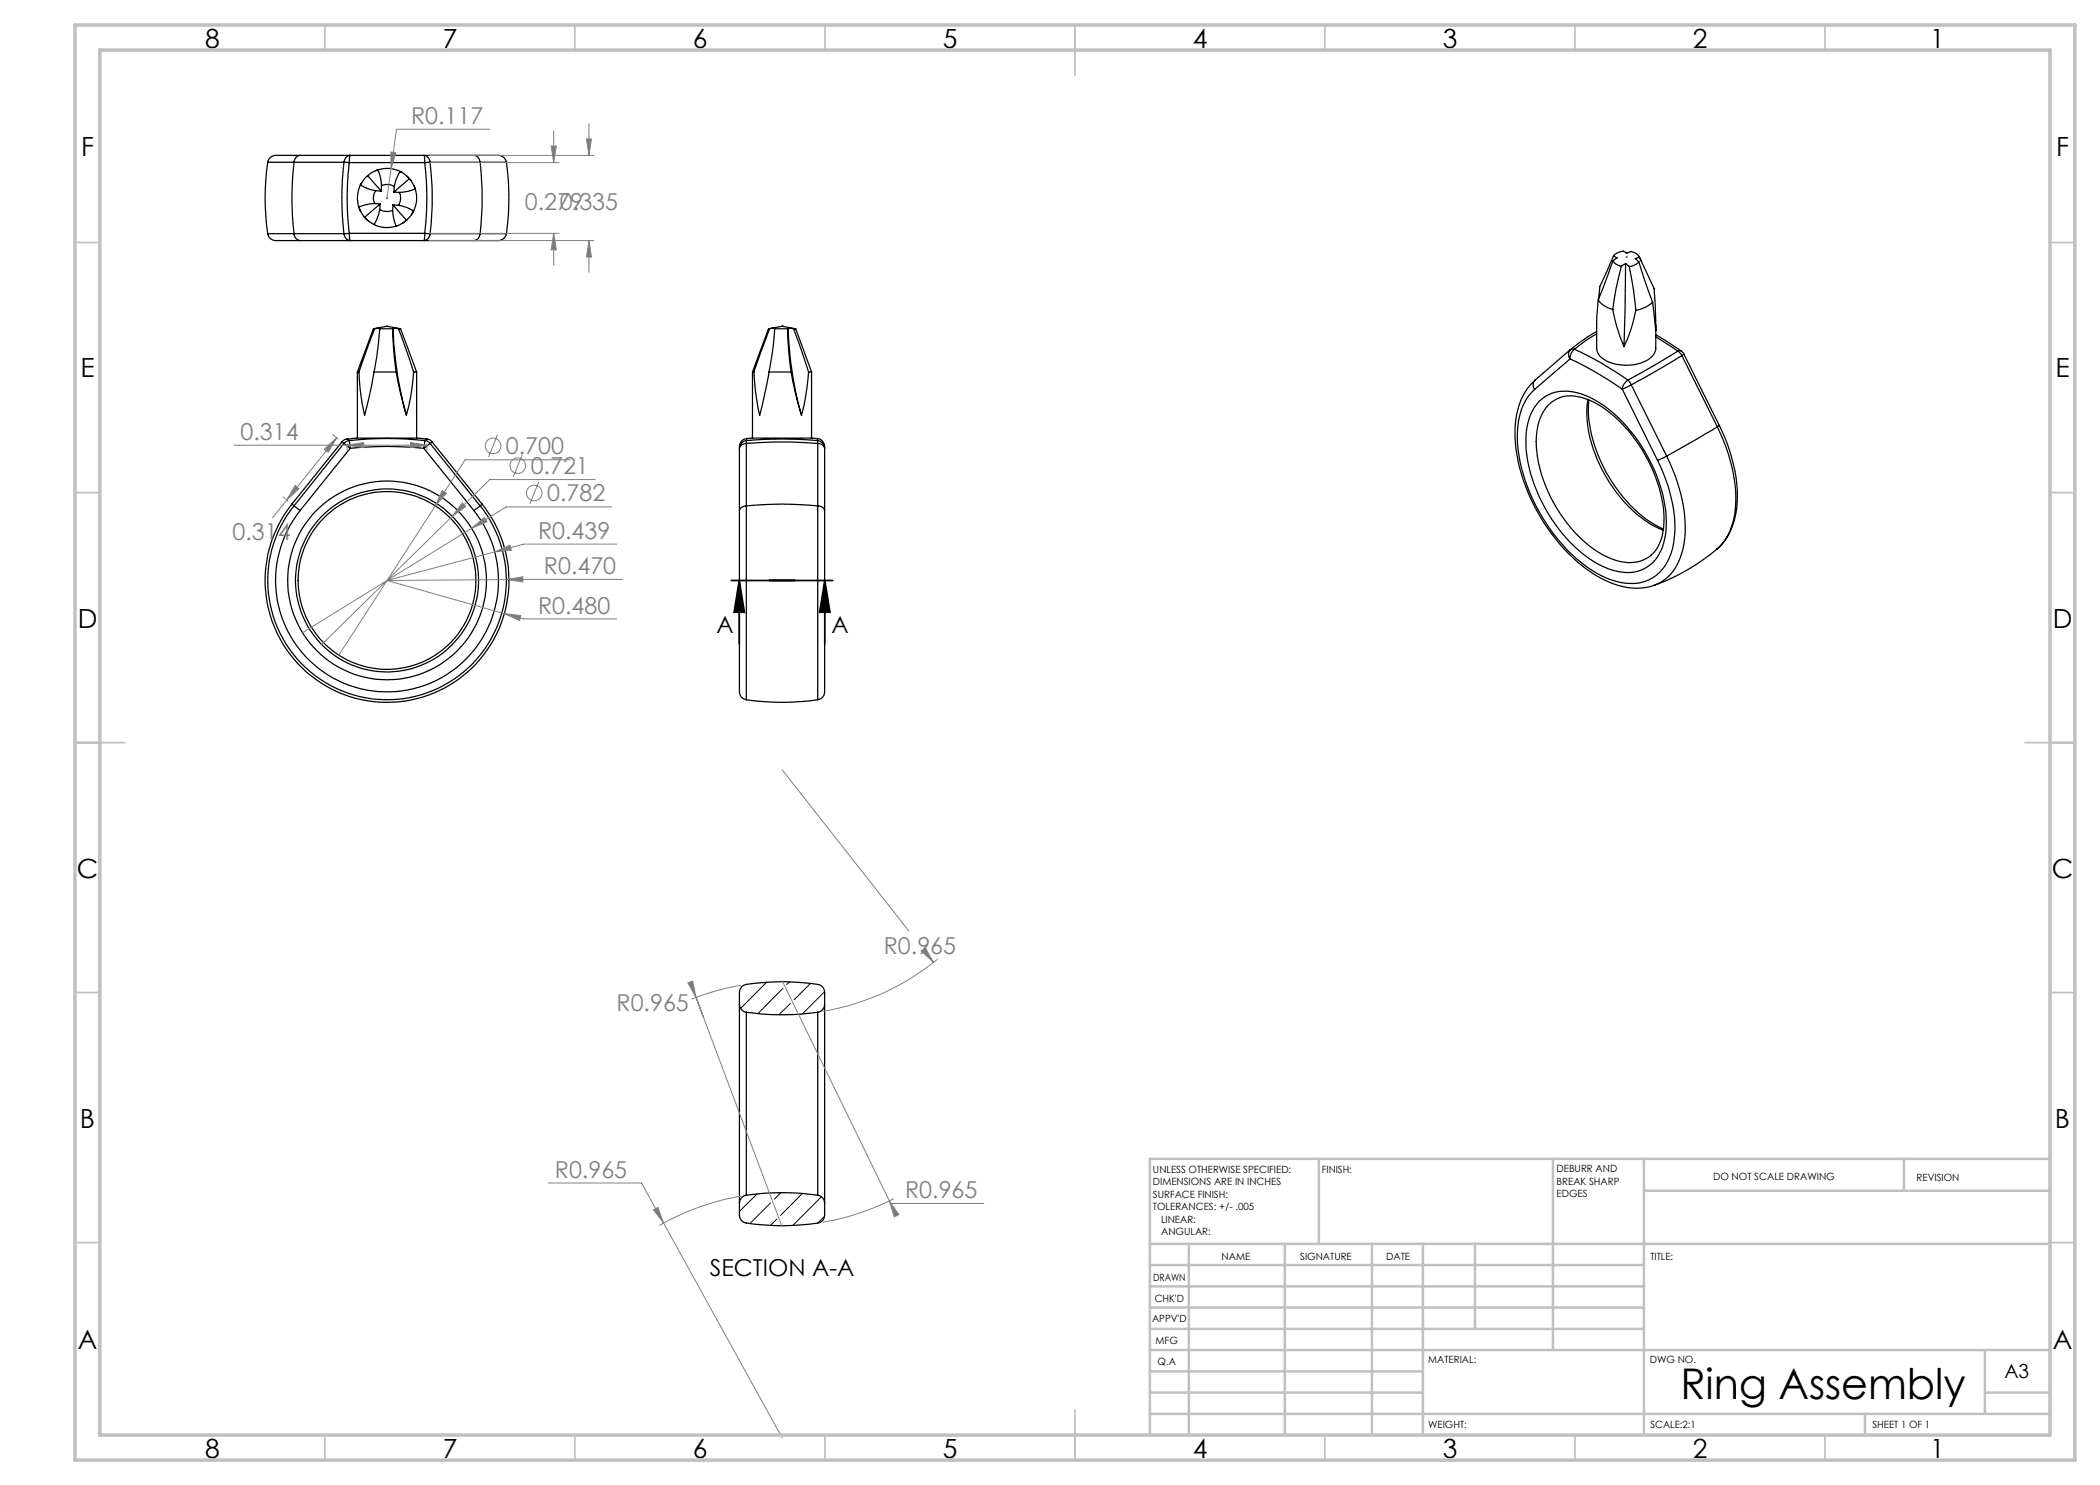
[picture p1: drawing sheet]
<svg xmlns="http://www.w3.org/2000/svg" width="420mm" height="297mm" viewBox="0 0 420 297" stroke-linecap="round" stroke-linejoin="round" font-family="sans-serif">
<g fill="none" stroke="#000" stroke-width=".25">
<path d="M53.6 32.5a48.5 48.5 0 0 0 0 14.2M53.6 32.5h5.2M58.8 32.5a60.5 60.5 0 0 0 0 14.2M58.8 32.5h10M60 31.1h-4.6a1.65 1.65 0 0 0-1.8 1.4M60 31.1a1.41 1.41 0 0 0-1.2 1.4M60 31.1h10M68.8 32.5a60.5 60.5 0 0 0 0 14.2M68.8 32.5h1.1M69.9 32.5a59.3 59.3 0 0 0 0 14.2M69.9 32.5h15M70 31.1h14.8"/>
<path d="M70 31.1l-.1 1.4M70 31.1a1.4 1.4 0 0 0-1.2 1.4M72.1 37l1.9 .9 1.1 .2M72.1 37a6 6 0 0 0-.3 4.4M72.3 36.5l-.2 .5M73.5 35.1l2.7 3.1M73.5 35.1l-.5 .5-.9 1.4M75.1 38.1a2.65 2.65 0 0 0-.2 2.6M75.1 38.1l1.1 .1M75.6 34l-1.4 .6-.7 .5M75.6 34l.5 1.5 .2 1.6M75.6 34a5.8 5.8 0 0 1 4.4 .3"/>
<path d="M75.6 34l-.5 .1M76.3 37.1a2.7 2.7 0 0 1 2.5 .2M76.3 37.1l-.1 1.1M77.4 39.6h.1M78.8 38.4l1.1 .1M78.8 37.3v1.1M79.9 38.5a2.65 2.65 0 0 1-.2 2.6M80 34.3l.9 .6 1 .8M80 34.3l-.9 1.9-.3 1.1M80 34.3l.4 .2M81.4 35.2l.8 .9M81.9 35.7l-3.1 2.7"/>
<path d="M81.9 35.7l.8 1.3 .3 .8M82.8 37.2l.2 .6M83 37.8a8.7 8.7 0 0 1-3.1 .7M83 37.8a5.7 5.7 0 0 1-.3 4.4M84.8 31.1l.1 1.4M84.8 31.1a1.4 1.4 0 0 1 1.2 1.4M84.8 31.1h10M84.9 32.5a59.3 59.3 0 0 1 0 14.2M86 32.5h-1.1M86 32.5a60.5 60.5 0 0 1 0 14.2M86 32.5h10M94.8 31.1h4.6a1.66 1.66 0 0 1 1.9 1.4"/>
<path d="M94.8 31.1a1.4 1.4 0 0 1 1.2 1.4M96 32.5a65.9 65.9 0 0 1 0 14.2M96 32.5h5.3M101.3 32.5a51.9 51.9 0 0 1 0 14.2M53.6 46.7a2.09 2.09 0 0 0 2.6 1.4h3.8M53.6 46.7h5.2M58.8 46.7a1.41 1.41 0 0 0 1.2 1.4M58.8 46.7h10M60 48.1h10M68.8 46.7a1.4 1.4 0 0 0 1.2 1.4M69.9 46.7h15M69.9 46.7h-1.1"/>
<path d="M69.9 46.7l.1 1.4M70 48.1h14.8M71.8 41.4l.3 .8 .8 1.3M71.8 41.4l.3 .9M72.8 43.4l.8 .8M72.9 43.5l1 .8 .9 .6M74.7 44.9h.1M74.8 44.9a5.7 5.7 0 0 0 4.4 .3M74.9 40.7l-1.6 .2-1.5 .5M74.9 40.7l1.1 .1M76 41.9a2.92 2.92 0 0 0 2.5 .2M76 41.9l-.7 2.1-.5 .9"/>
<path d="M76 40.8l-3.1 2.7M76 40.8v1.1M78.5 42.1l.2 1.6 .5 1.5M78.6 41l1.1 .1M78.6 41l-.1 1.1M78.6 41l2.7 3.1M79.4 45.2h-.2M79.7 41.1l1.6 .4 1.4 .7M81.3 44.1l-.7 .5-1.4 .6M81.4 44l-.9 .6M82.7 42.2l-.5 .9-.9 1M82.7 42.2l-.4 .7"/>
<path d="M84.8 48.1h10M84.9 46.7h1.1M84.9 46.7l-.1 1.4M86 46.7a1.4 1.4 0 0 1-1.2 1.4M86 46.7h10M96 46.7a1.4 1.4 0 0 1-1.2 1.4M96 46.7h5.3M101.3 46.7a2.12 2.12 0 0 1-2.6 1.4h-3.9M319.7 60a5 5 0 0 0 2.8 1.9M319.7 60l-.3 3.2-.1 6.4a3.3 3.3 0 0 0 2.6 2.9 8.4 8.4 0 0 0 8.7-1.4l.6-1.2v-5M322.6 52.1l-2.9 7.9M322.6 52.1a2.22 2.22 0 0 0 1.7 1.1"/>
<path d="M322.7 51.2a2.84 2.84 0 0 1 2-1l.7 .4a1.82 1.82 0 0 1 2.3 .5l.2 .3M322.7 51.2l-2.7 6.1-.2 2.4M322.7 51.2l.7 .4-.8 .5M324.3 53.2a60.3 60.3 0 0 0-1.8 8.7M325.1 52.7l-.3 16.6M325.1 52.7l.7 .6M325.1 52.7l-.8 .5M325.2 51.4h.1M325.8 53.3l.9 4.5 .5 4.3M327.8 52.3l2.7 8.1M327.8 52.3a2.81 2.81 0 0 1-2 1M327.9 51.4l2.9 6.3 .4 8.4-.7-5.7"/>
<path d="M327.9 51.4l.4 .8M327.9 51.4l-.8 .3 .7 .6M71.5 74.4h.3M71.5 74.4v13.2M71.8 74.4a43.1 43.1 0 0 0 1.1 8.6l1-3.8 .9-4.8M74.7 65.8h.2M74.7 65.8l-3.2 8.6M74.8 74.4h4.4M74.9 65.8l-3.1 8.6M74.9 65.8l1.1-.2v.2M76 65.8l-.7 5.8-.5 2.8M76 65.8h2.5"/>
<path d="M77.4 65.3h.1M77.4 65.3l2.7 .5M77.4 65.3l-2.7 .5M78.5 65.8l.2 4.3 .5 4.3M78.6 65.6l-.1 .2M78.6 65.6a71.4 71.4 0 0 0 2.7 17.4M78.6 65.6l1.1 .2M79.2 74.4l.8 3.8 1.3 4.8M79.7 65.8l3 8.6M79.7 65.8h.4M80.1 65.8l3.2 8.6M82.7 74.4v.9a39.5 39.5 0 0 1-1.4 7.7"/>
<path d="M82.7 74.4h.6M83.3 74.4v13.2M150.5 74.4h.3M150.5 74.4v13.2M150.8 74.4l.3 3.8 .8 4.8 1.9-8.6M153.7 65.8h.2M153.7 65.8l-3.2 8.6M153.8 74.4h4.4M153.9 65.8l-3.1 8.6M153.9 65.8l1.1-.2-.1 .2M154.9 65.8l-.4 4.4-.7 4.2M154.9 65.8h2.6"/>
<path d="M156.4 65.3h.1M156.4 65.3l2.7 .5M156.4 65.3l-2.7 .5M157.5 65.8l.2 4.3 .5 4.3M157.6 65.6a73.5 73.5 0 0 0 2.7 17.4M157.6 65.6l-.1 .2M157.6 65.6l1.1 .2M158.2 74.4l.8 3.8 1.3 4.8M158.7 65.8l3 8.6M158.7 65.8h.4M159.1 65.8l3.2 8.6M161.7 74.4l-.1 .9a43.2 43.2 0 0 1-1.3 7.7"/>
<path d="M161.7 74.4h.6M162.3 74.4v13.2M306.9 77.9a11.4 11.4 0 0 0-3.4 8.4 33 33 0 0 0 6.5 19.5 27.5 27.5 0 0 0 12.2 10.2 9.4 9.4 0 0 0 9.1-1 11 11 0 0 0 3.6-8.2 30 30 0 0 0-3.4-14.7M307 76a12.8 12.8 0 0 0-4 9.1 33.8 33.8 0 0 0 6.5 20.5 28.4 28.4 0 0 0 14 11.4 11.7 11.7 0 0 0 7.3 .1M307 76a1.46 1.46 0 0 0-.1 1.9M314 71.8a70.1 70.1 0 0 1 10.4 6M314 71.8l-7.1 6.1M314.1 69.9a1.4 1.4 0 0 0-.1 1.9M314.1 69.9l-7.1 6.1M314.9 69.8a63.8 63.8 0 0 1 10.7 6.2M314.9 69.8a2.31 2.31 0 0 0-.9 2M314.9 69.8h-.5l-.3 .1"/>
<path d="M317.6 79.9a23.1 23.1 0 0 0 3 14.4 25.6 25.6 0 0 0 11.3 11.4l.8 .3M319.3 66.3l-1.8 1.1-3.4 2.6M319.3 66.7l-2.1 1.4-2.3 1.7M322.5 61.9a33 33 0 0 0 2.3 7.4M324.4 77.8l7.1 14.3M325.6 76l.6 1M325.6 76a2.6 2.6 0 0 0-1.2 1.8M326.2 77l-1.8 .8M326.2 77l7.1 14.2M327.2 62.1l-.2 .7a26.4 26.4 0 0 1-2.2 6.5M330.5 60.4a6.1 6.1 0 0 1-3.3 1.7M331.2 67l5.1 3.2"/>
<path d="M331.2 67.4l4.4 2.8M335.6 70.2l-10 5.8M335.6 70.2l.8 .9M336.3 70.2l.5 .6M336.3 70.2h-.7M336.4 71.1l-10.2 5.9M336.4 71.1l7.1 14.3M336.8 70.8l-.4 .3M336.8 70.8l7.1 14.3M68.4 88.4l.4 .3M68.4 88.4l-10 12.4M68.8 88.7l1.2 1"/>
<path d="M68.8 88.7l-10 12.5M69.4 87.8l-.6 .2-.4 .4M69.4 87.8l.5 .3M69.9 88.1a67.5 67.5 0 0 1 15 0M69.9 88.1l.1 1.6M69.9 88.1l-.8 .3-.3 .3M70 89.7a70.2 70.2 0 0 1 14.8 0M70 89.7l-10 12.4M71.5 87.6l-2.1 .2M71.5 87.6h11.8M83.3 87.6l2.1 .2M84.8 89.7l10 12.4"/>
<path d="M84.9 88.1l.8 .3 .3 .3M84.9 88.1l-.1 1.6M85.4 87.8l.6 .2 .4 .4M85.4 87.8l-.5 .3M86 88.7l-1.2 1M86 88.7l10 12.5M86.4 88.4l-.4 .3M86.4 88.4l10 12.4M147.9 89.7v12.4M149.3 88.7a90.6 90.6 0 0 1 14.2 0M149.3 88.7a1.35 1.35 0 0 0-1.4 1M149.3 88.7v12.5"/>
<path d="M149.3 87.7a1.69 1.69 0 0 0-1.4 2M149.3 88.1a78.9 78.9 0 0 1 14.2 0M149.3 88.1v.6M149.3 88.1a1.57 1.57 0 0 0-1.4 1.6M149.3 87.7v.4M150.5 87.6l-1.2 .1M150.5 87.6h11.8M162.3 87.6l1.2 .1M163.5 87.7a1.69 1.69 0 0 1 1.4 2M163.5 88.1v.6M163.5 88.1a1.57 1.57 0 0 1 1.4 1.6M163.5 87.7v.4"/>
<path d="M163.5 88.7a1.35 1.35 0 0 1 1.4 1M163.5 88.7v12.5M164.9 89.7v12.4M307.8 80.3a7.8 7.8 0 0 1 8.4-1.5 24 24 0 0 1 11.5 9.5 30 30 0 0 1 5.6 16.2 10.7 10.7 0 0 1-3 8.2 7.7 7.7 0 0 1-7.6 1.4 22.7 22.7 0 0 1-11.5-9.1 29.6 29.6 0 0 1-6-17.3 11.2 11.2 0 0 1 2.6-7.4zM309.7 81a6.4 6.4 0 0 1 7.2-1.3 21.8 21.8 0 0 1 10.2 8.3 29 29 0 0 1 5.7 15.7 9.1 9.1 0 0 1-2.9 7.6 8.2 8.2 0 0 1-8.6 0 27.3 27.3 0 0 1-12.6-15.2 18.6 18.6 0 0 1-.7-12.4 7.8 7.8 0 0 1 1.7-2.7zM317.8 80a25.8 25.8 0 0 0 4.6 16.4 23.9 23.9 0 0 0 10.3 9.4M333.3 91.2l-1.8 .9M333.3 91.2a30.3 30.3 0 0 1 3.5 17.6 10.2 10.2 0 0 1-5.4 8l-.6 .3M343.5 85.4l-10.2 5.8M343.5 85.4a30.5 30.5 0 0 1 3.4 17.5 11.2 11.2 0 0 1-3.5 6.9M343.9 85.1a31.5 31.5 0 0 1 3.5 16.2 12.4 12.4 0 0 1-4 8.5M343.9 85.1l-.4 .3"/>
<path d="M58.4 100.8a24.4 24.4 0 0 0 2.4 33.1 24.4 24.4 0 0 0 33.2 0 24.4 24.4 0 0 0 2.4-33.1M58.4 100.8l.4 .4M58.8 101.2l1.2 .9M58.8 101.2a23.9 23.9 0 0 0 2.4 32.4 23.9 23.9 0 0 0 32.5 0 23.9 23.9 0 0 0 2.3-32.4M60 102.1a22.3 22.3 0 0 0 2.2 30.3 22.3 22.3 0 0 0 30.4 0 22.3 22.3 0 0 0 2.2-30.3M96 101.2l-1.2 .9M96.4 100.8l-.4 .4M147.9 102.1v36.1a1.64 1.64 0 0 0 1.4 1.7M149.3 101.2a72.5 72.5 0 0 1 14.2 0M149.3 101.2a1.28 1.28 0 0 0-1.4 .9M149.3 101.2v38.7M163.5 101.2a1.28 1.28 0 0 1 1.4 .9"/>
<path d="M163.5 101.2v38.7M164.9 102.1v36.1a1.64 1.64 0 0 1-1.4 1.7M343.4 109.8a41.6 41.6 0 0 1-12.6 7.3M149.3 139.9a48.5 48.5 0 0 0 14.2 0M147.9 200.9a1.58 1.58 0 0 0 1.4 1.6M147.9 200.9v39.7M147.9 200.9v-2.4a1.58 1.58 0 0 1 1.4-1.6 44.3 44.3 0 0 1 14.8 .2l.6 .6 .2 .5v2.7M149.3 202.5v36.5M149.3 202.5a51.3 51.3 0 0 0 14.2 0M163.5 202.5v36.5M164.9 200.9a1.58 1.58 0 0 1-1.4 1.6M164.9 200.9v39.7"/>
<path d="M149.3 239a1.58 1.58 0 0 0-1.4 1.6M149.3 239a51.3 51.3 0 0 1 14.2 0M163.5 239a1.58 1.58 0 0 1 1.4 1.6M147.9 240.6v2.4a1.58 1.58 0 0 0 1.4 1.6 44.3 44.3 0 0 0 14.8-.2l.6-.6 .2-.5v-2.7"/>
<circle cx="77.4" cy="116.1" r="18.3"/>
<circle cx="77.4" cy="116.1" r="17.8"/>
<circle cx="77.4" cy="116.1" r="19.9"/>
</g>
<g fill="none" stroke="#000" stroke-width=".2">
<path d="M153.3 196.5l-5.2 5.2M156.6 197.7l-5 5M157.9 196.4l-.6 .5M162.1 196.7l-3.3 3.3M164.9 198.3l-4.5 4.5M158.1 200.7l-2.3 2.2M151.4 238.8l-3.5 3.5M156.2 238.5l-1.3 1.3M160.5 238.7l-4.4 4.4M164.3 239.4l-5.7 5.7M154.1 240.6l-4.1 4.1M155.3 243.9l-1.2 1.2"/>
<path d="M164.9 243.3l-1.4 1.3"/>
</g>
<g fill="none" stroke="#808080" stroke-width=".2">
<path d="M78.2 30.4l1 .1-1 3.2zM85.8 31.1h33M85.9 32.5h25.9M98 25.9h-18.7l-1.9 13.7M110.2 29.2h1.1l-.6 3.3zM110.7 26.2v6.3M117.3 27.8h1l-.5 3.3zM117.8 24.7v6.4M85.8 48.1h33M85.9 46.7h25.9M110.7 46.7l.6 3.3h-1.1zM110.7 46.7v6.3"/>
<path d="M117.8 48.1l.5 3.3h-1zM117.8 48.1v6.4M46.8 89h38.6M56.6 99.4l1 .8M59 97.1l.8 .7-2.4 2.2zM64.9 89.8l2.4-2.2-1.6 2.8zM66.5 86.9l1.1 .9M67.3 87.6l-9.9 12.4M69.4 89l3.3-.5v1zM69.4 88.8v1.2M82.1 88.5l3.3 .5-3.3 .5zM85.4 88.8v1.2"/>
<path d="M88.4 98.1l.9 .6-2.2 2.5zM99.5 87l-1.8 4.4M104.5 90.9l-1.8 4.5M107.7 96.4l-1.7 4.4M114.1 92h-21.1l-5.9 9.2M119.1 95.9h-21.1l-7.5 7.4M57.4 100l-2.9 3.5M77.4 116.1l23.5 6.6M87.1 101.2l-19.3 29.8M90.5 103.3l-26.2 25.6M92.5 100.6l.7 .7-2.7 2zM94.3 105.7l2.6-2.2 .5 .8z"/>
<path d="M99 110.4l3-1.4 .3 1zM99 110.4l-21.6 5.7M101.3 115.9l3.3-.5v1zM101.3 115.9l-23.9 .2M122.3 101.4h-21.1l-40.7 25.1M123.3 108.8h-18.6l-5.7 1.6M124.5 115.9h-23.2M100.9 122.7l3.3 .4-.3 1zM100.9 122.7l3.8 1.1h18.6M156.4 153.9l25.4 32.3M137.6 196.6l.9-.4 .7 3.3zM139.2 199.5l1.5 3.8"/>
<path d="M139.2 199.5l17.2 45.9M148.3 197.1a48.4 48.4 0 0 0-10 2.7M156.4 196.1l21.5 44.1M184.3 190.2l.8-.6 1.6 2.9zM186.2 191.8l.5 .7M187.5 191.8a48.6 48.6 0 0 1-23 10.5M109.7 236.6h18.6l4.4 8M148.3 239.2a49.6 49.6 0 0 0-16.4 5.9M178.8 239.7a47.6 47.6 0 0 1-14.3 4.7M130.7 242l.9-.5 1.1 3.1zM132.7 244.6l23.7 42.9M177.9 240.2l1.9 2.7-.9 .5z"/>
<path d="M177.9 240.2l.2 .5h18.7"/>
<circle cx="98.6" cy="89.2" r="1.55"/>
<circle cx="103.5" cy="93.1" r="1.55"/>
<circle cx="106.9" cy="98.6" r="1.55"/>
</g>
<path d="M146.3 116.1h20.2M147.8 116.1l1.1 6.3h-2.1zM147.8 116.1v12.7M165 116.1l1 6.3h-2.1zM165 116.1v12.7" fill="none" stroke="#000" stroke-width=".35"/>
<g fill="none" stroke="#c0c0c0" stroke-width=".35">
<path d="M65 5v5M115 5v5M165 5v5M215 5v10M265 5v5M315 5v5M365 5v5M15 48.5h5M410 48.5h5M15 98.5h5M410 98.5h5M15 148.5h10"/>
<path d="M405 148.5h10M15 198.5h5M410 198.5h5M15 248.5h5M410 248.5h5M65 287v5M115 287v5M165 287v5M215 282v10M265 287v5M315 287v5M365 287v5"/>
</g>
<g fill="none" stroke="#c0c0c0" stroke-width=".5">
<path d="M263.8 231.8v17M310.6 231.8v38.2M328.8 231.8v55.2M328.8 238.2h81.2M380.8 231.8v6.4M410 231.8h-180v55.2M230 248.8h180M230 257.3h98.8M230 253h98.8M237.8 248.8v38.2M257 248.8v38.2M274.4 248.8v38.2"/>
<path d="M284.6 248.8v38.2M295 248.8v17M230 265.8h98.8M230 261.5h98.8M230 278.5h54.6M230 274.3h54.6M230 270h180M397 278.5h13M397 270v12.8M230 282.8h180M373 282.8v4.2"/>
</g>
<path d="M15 5h400v287h-400zM20 10h390v277h-390z" fill="none" stroke="#c0c0c0" stroke-width=".7"/>
<path d="M165 116.1l1 6.3h-2.1zM147.8 116.1l1.1 6.3h-2.1z" fill="#000"/>
<path d="M88.4 98.1l-1.3 3.1 2.2-2.5zM92.5 100.6l-2 2.7 2.7-2zM94.3 105.7l3.1-1.4-.5-.8zM99 110.4l3.3-.4-.3-1zM101.3 115.9l3.3 .5v-1zM100.9 122.7l3 1.4 .3-1zM69.4 89l3.3-.5v1zM82.1 88.5l3.3 .5-3.3 .5zM64.9 89.8l2.4-2.2-1.6 2.8zM59 97.1l.8 .7-2.4 2.2zM117.3 27.8h1l-.5 3.3zM117.8 48.1l.5 3.3h-1zM78.2 30.4v3.3l1-3.2zM110.2 29.2h1.1l-.6 3.3zM110.7 46.7l.6 3.3h-1.1zM137.6 196.6l1.6 2.9-.7-3.3zM184.3 190.2l2.4 2.3-1.6-2.9zM130.7 242l2 2.6-1.1-3.1zM177.9 240.2l1 3.2 .9-.5z" fill="#808080"/>
<text font-size="8.5" x="336.1" y="279.7">Ring Assembly</text>
<g font-size="5.3">
<text x="41" y="9.5">8</text>
<text x="88.5" y="9.5">7</text>
<text x="138.5" y="9.5">6</text>
<text x="188.5" y="9.5">5</text>
<text x="238.5" y="9.5">4</text>
<text x="288.5" y="9.5">3</text>
<text x="338.5" y="9.5">2</text>
<text x="386" y="9.5">1</text>
<text x="16.2" y="31.2">F</text>
<text x="411.2" y="31.2">F</text>
<text x="16.1" y="75.5">E</text>
<text x="411.1" y="75.5">E</text>
<text x="15.5" y="125.5">D</text>
<text x="410.5" y="125.5">D</text>
<text x="15.4" y="175.5">C</text>
<text x="410.4" y="175.5">C</text>
<text x="16" y="225.5">B</text>
<text x="411" y="225.5">B</text>
<text x="15.5" y="269.7">A</text>
<text x="410.5" y="269.7">A</text>
<text x="41" y="291.5">8</text>
<text x="88.5" y="291.5">7</text>
<text x="138.5" y="291.5">6</text>
<text x="188.5" y="291.5">5</text>
<text x="238.5" y="291.5">4</text>
<text x="288.5" y="291.5">3</text>
<text x="338.5" y="291.5">2</text>
<text x="386" y="291.5">1</text>
</g>
<g font-size="4.7" fill="#808080">
<text x="82.2" y="24.8">R0.117</text>
<text x="105" y="41.9">0.279</text>
<text x="112" y="41.9">0.335</text>
<text x="48.1" y="88">0.314</text>
<text x="101.2" y="90.9">0.700</text>
<text x="106.1" y="94.8">0.721</text>
<text x="109.4" y="100.3">0.782</text>
<text x="107.6" y="107.8">R0.439</text>
<text x="46.5" y="108.1">0.314</text>
<text x="108.8" y="114.8">R0.470</text>
<text x="107.6" y="122.8">R0.480</text>
<text x="176.8" y="190.8">R0.965</text>
<text x="123.3" y="202.3">R0.965</text>
<text x="111" y="235.6">R0.965</text>
<text x="181" y="239.7">R0.965</text>
</g>
<g font-size="4.7">
<text x="143.3" y="126.6">A</text>
<text x="166.3" y="126.6">A</text>
<text x="142" y="255.3">SECTION A-A</text>
</g>
<text font-size="3.9" x="400.9" y="275.5">A3</text>
<g font-size="2">
<text x="230.6" y="234.6">UNLESS OTHERWISE SPECIFIED:</text>
<text x="230.6" y="237.1">DIMENSIONS ARE IN INCHES</text>
<text x="230.6" y="239.6">SURFACE FINISH:</text>
<text x="264.4" y="234.6">FINISH:</text>
<text x="311.3" y="234.5">DEBURR AND</text>
<text x="311.3" y="237">BREAK SHARP</text>
<text x="311.3" y="239.5">EDGES</text>
<text x="342.6" y="236">DO NOT SCALE DRAWING</text>
<text x="383.3" y="236.2">REVISION</text>
<text x="230.6" y="242.1">TOLERANCES: +/- .005</text>
<text x="232.2" y="244.6">LINEAR:</text>
<text x="232.2" y="247.1">ANGULAR:</text>
<text x="244.3" y="252">NAME</text>
<text x="260" y="251.9">SIGNATURE</text>
<text x="277.2" y="251.9">DATE</text>
<text x="330.1" y="251.9">TITLE:</text>
<text x="230.6" y="256.1">DRAWN</text>
<text x="230.9" y="260.3">CHK'D</text>
<text x="230.4" y="264.4">APPV'D</text>
<text x="231.1" y="268.8">MFG</text>
<text x="231.5" y="273">Q.A</text>
<text x="285.6" y="272.5">MATERIAL:</text>
<text x="330" y="272.5">DWG NO.</text>
<text x="285.6" y="285.5">WEIGHT:</text>
<text x="330.1" y="285.6">SCALE:2:1</text>
<text x="374.5" y="285.6">SHEET 1 OF 1</text>
</g>
</svg>
